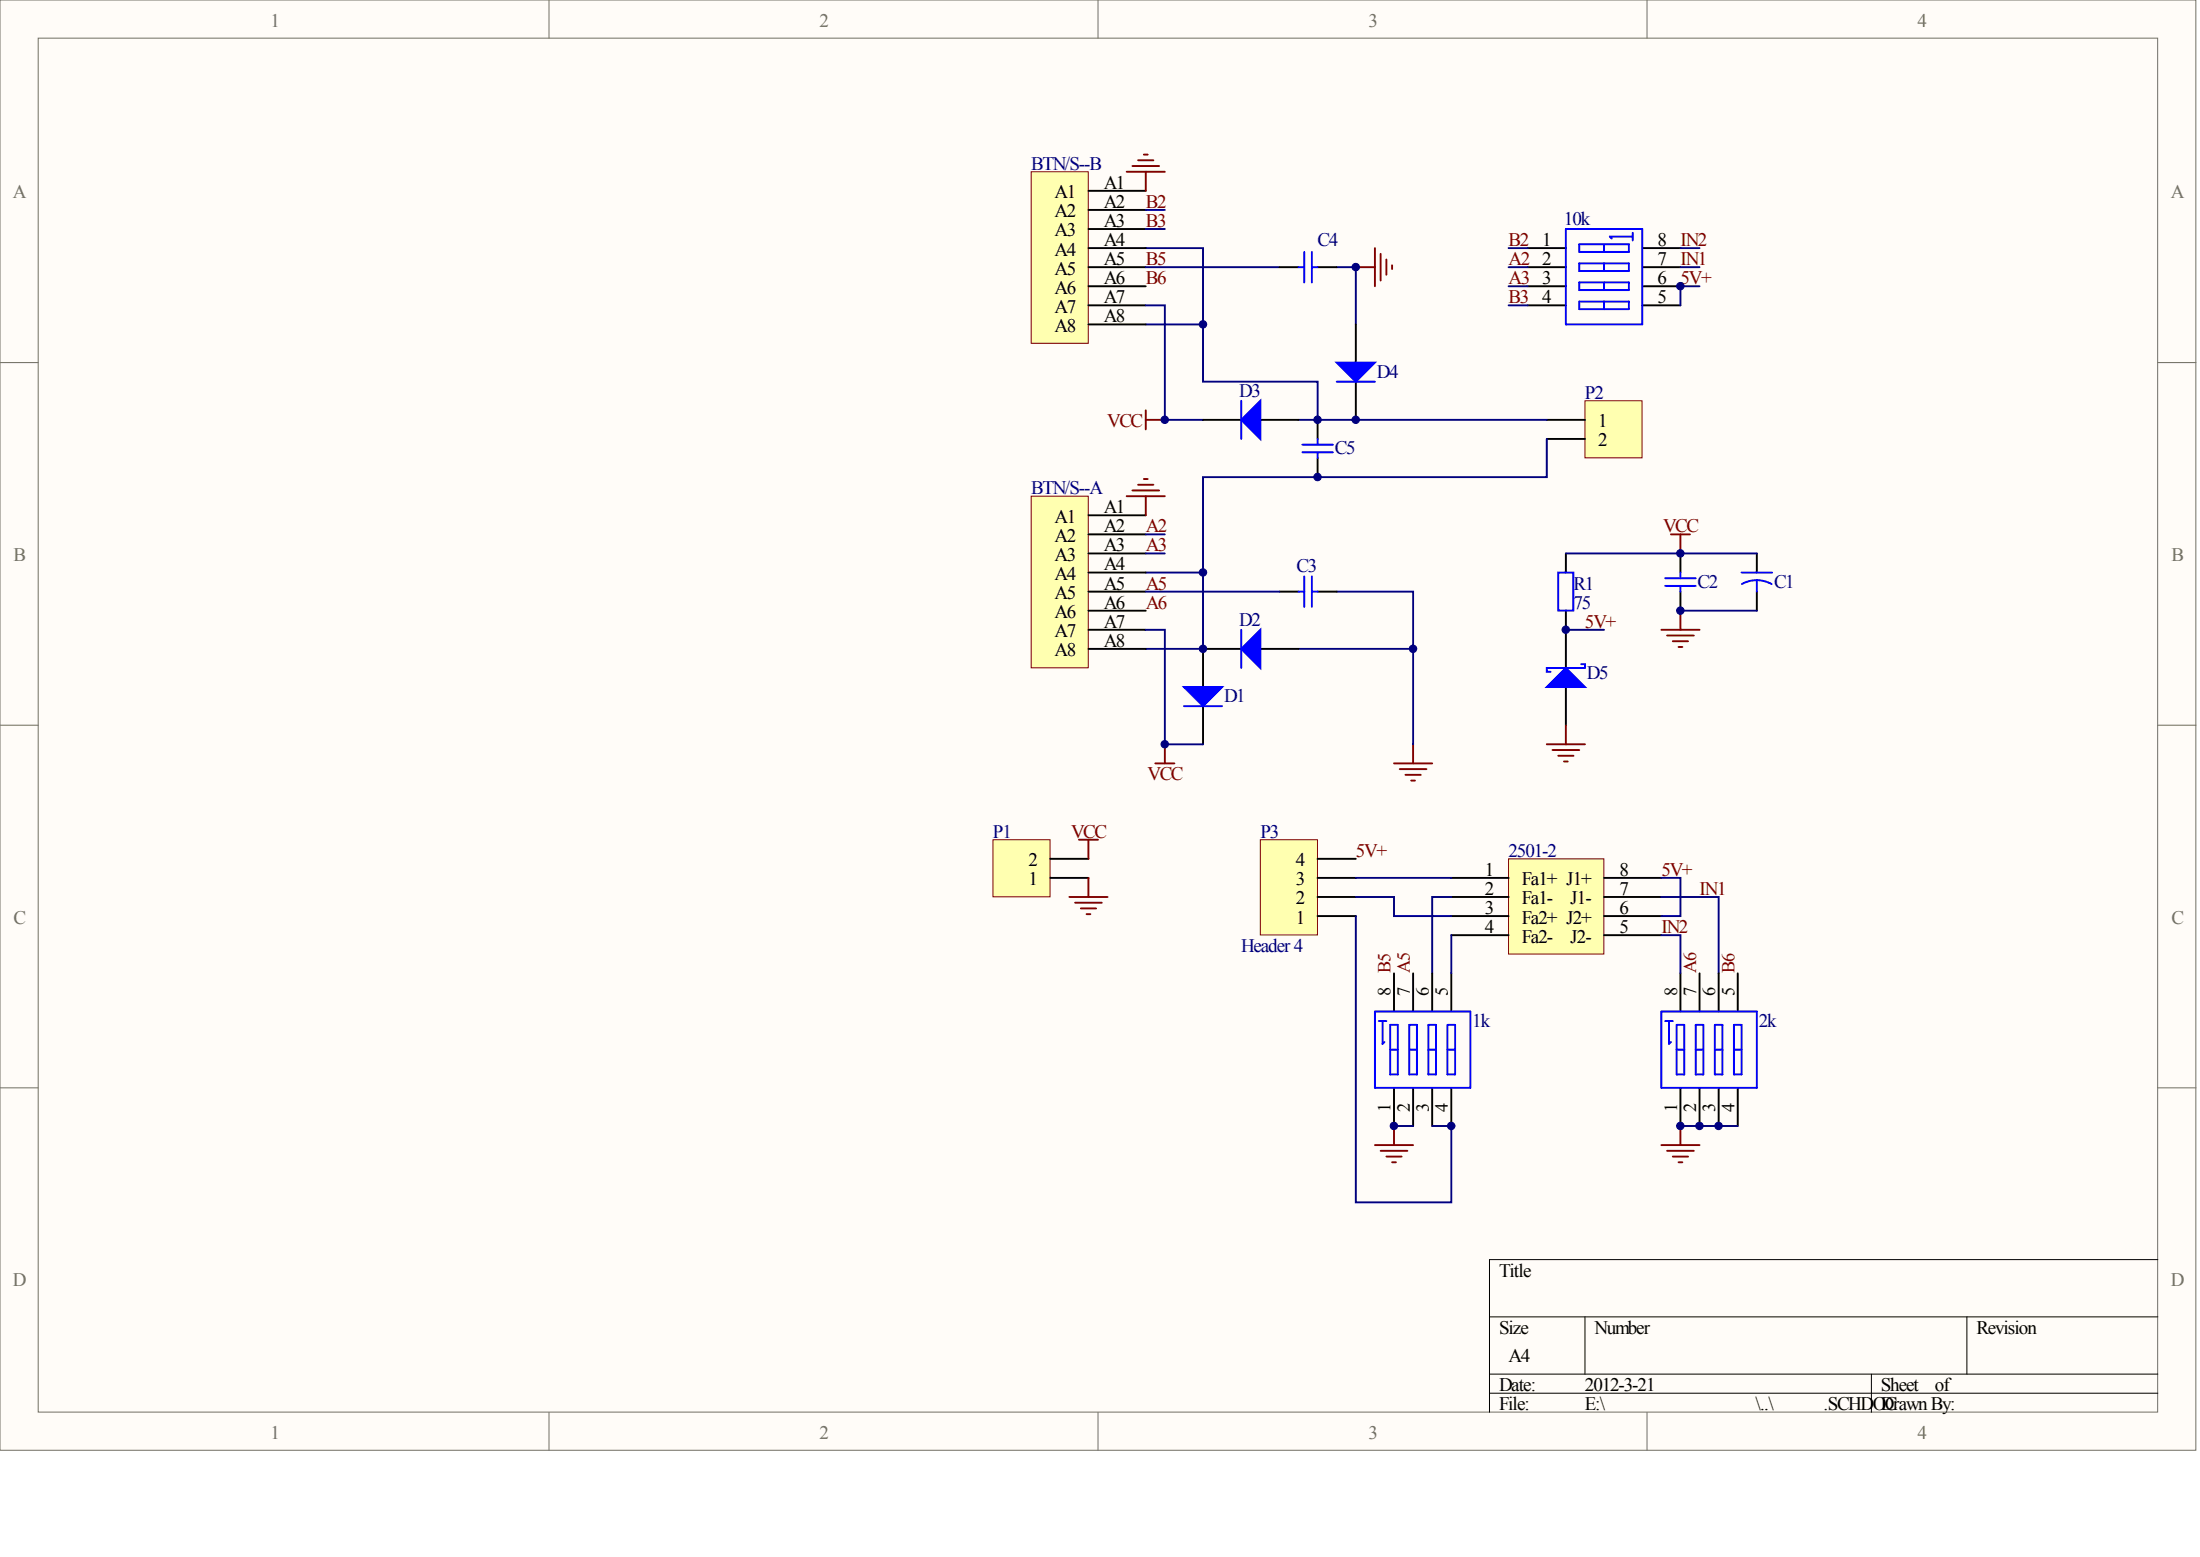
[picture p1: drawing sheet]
<svg xmlns="http://www.w3.org/2000/svg" width="840mm" height="594mm" viewBox="0 0 840 594" stroke-linecap="round" stroke-linejoin="round" font-family="sans-serif">
<g fill="#fffcf8" stroke="#716f64" stroke-width=".38">
<path d="M0 0h838v553.4h-838z"/>
<path d="M14.6 14.6h808.8v524.2h-808.8z"/>
</g>
<path d="M209.5 0v14.6M419 0v14.6M628.6 0v14.6M0 138.4h14.6M823.5 138.4h14.6M0 276.7h14.6M823.5 276.7h14.6M0 415.1h14.6M823.5 415.1h14.6M209.5 538.9v14.5M419 538.9v14.5M628.6 538.9v14.5" fill="none" stroke="#716f64" stroke-width=".38"/>
<path d="M823.5 480.6h-255.1v58.3M568.4 502.5h255.1M604.9 502.5v21.8M750.6 502.5v21.8M568.4 524.3h255.1M568.4 531.6h255.1M714.2 524.3v14.6" fill="none" stroke="#000" stroke-width=".38"/>
<path d="M437.3 218.5h21.8v29.1h-21.8" fill="none" stroke="#000080" stroke-width=".73"/>
<path d="M393.5 189.3h21.8v65.5h-21.8z" fill="#ffffb0" stroke="#800000" stroke-width=".38"/>
<path d="M415.4 196.6h21.9M415.4 203.9h21.9M415.4 211.2h21.9M415.4 218.5h21.9M415.4 225.7h21.9M415.4 233h21.9M415.4 240.3h21.9M415.4 247.6h21.9" fill="none" stroke="#000" stroke-width=".73"/>
<path d="M430 189.3h14.6M432.2 187.1h10.2M434.4 185h5.8M436.5 182.8h1.5M437.3 189.3v7.3M440.9 291.3h7.3M444.6 284v7.3" fill="none" stroke="#800000" stroke-width=".73"/>
<path d="M604.9 152.9h21.8v21.8h-21.8z" fill="#ffffb0" stroke="#800000" stroke-width=".38"/>
<path d="M590.3 160.2h14.6M590.3 167.5h14.6M459.1 247.6v14.5M459.1 269.4v14.6" fill="none" stroke="#000" stroke-width=".73"/>
<path d="M451.8 262.1h14.6l-7.3 7.3z" fill="#00f" stroke="#00f" stroke-width=".73"/>
<path d="M451.8 269.4h14.6" fill="none" stroke="#00f" stroke-width=".73"/>
<path d="M590.3 167.5v14.5h-131.2v36.5M437.3 240.3h7.3v43.7h14.5" fill="none" stroke="#000080" stroke-width=".73"/>
<path d="M532 291.3h14.6M534.2 293.5h10.2M536.4 295.6h5.8M538.6 297.8h1.4M539.3 284v7.3" fill="none" stroke="#800000" stroke-width=".73"/>
<path d="M379 320.4h21.8v21.8h-21.8z" fill="#ffffb0" stroke="#800000" stroke-width=".38"/>
<path d="M400.8 335h14.6M400.8 327.7h14.6" fill="none" stroke="#000" stroke-width=".73"/>
<path d="M437.3 94.7h21.8v29.1h-21.8" fill="none" stroke="#000080" stroke-width=".73"/>
<path d="M393.5 65.5h21.8v65.5h-21.8z" fill="#ffffb0" stroke="#800000" stroke-width=".38"/>
<path d="M415.4 72.8h21.9M415.4 80.1h21.9M415.4 87.4h21.9M415.4 94.7h21.9M415.4 101.9h21.9M415.4 109.2h21.9M415.4 116.5h21.9M415.4 123.8h21.9M597.6 211.2v7.3M597.6 233v21.9M597.6 262.1v14.6" fill="none" stroke="#000" stroke-width=".73"/>
<path d="M436.5 59h1.5M430 65.5h14.6M432.2 63.3h10.2M434.4 61.2h5.8M437.3 65.5v7.3M524.7 94.7v14.5M526.9 96.8v10.2M529.1 99v5.9M517.4 101.9h7.3M531.3 101.2v1.5M437.3 156.6v7.2M437.3 160.2h7.3" fill="none" stroke="#800000" stroke-width=".73"/>
<path d="M437.3 116.5h7.3v43.7h14.5M437.3 101.9h51M510.1 101.9h7.3v21.9M510.1 225.7h29.2v58.3M495.6 247.6h43.7" fill="none" stroke="#000080" stroke-width=".73"/>
<path d="M594.7 218.5h5.7v14.4h-5.7zM603.4 253.4h1.5v1.5h-14.6v1.4h1.5" fill="none" stroke="#00f" stroke-width=".73"/>
<path d="M590.3 262.1l7.3-7.2 7.3 7.2z" fill="#00f" stroke="#00f" stroke-width=".73"/>
<path d="M481 320.4h21.8v36.3h-21.8z" fill="#ffffb0" stroke="#800000" stroke-width=".38"/>
<g fill="none" stroke="#000" stroke-width=".73">
<path d="M488.3 101.9h7.3M502.9 101.9h7.2M502.9 160.2v7.3M502.9 174.8v7.2M641.3 211.2v7.3M670.5 211.2v7.3M488.3 225.7h7.3M502.9 225.7h7.2M641.3 225.7v7.3M670.5 225.7v7.3M502.9 335h14.5M502.9 327.7h14.5"/>
<path d="M502.9 349.5h14.5M502.9 342.2h14.5"/>
</g>
<g fill="none" stroke="#800000" stroke-width=".73">
<path d="M637.7 203.9h7.3M641.3 203.9v7.3M641.3 233v7.3M634 240.3h14.6M636.2 242.5h10.2M638.4 244.7h5.8M640.6 246.9h1.5M411.8 320.4h7.2M415.4 320.4v7.3M415.4 335v7.2M408.1 342.2h14.6M410.3 344.4h10.2"/>
<path d="M412.5 346.6h5.8M414.7 348.8h1.4"/>
</g>
<g fill="none" stroke="#00f" stroke-width=".73">
<path d="M497.8 96.1v11.7M500.7 96.1v11.7M495.6 101.9h2.2M500.7 101.9h2.2M497 172.6h11.7M497 169.7h11.7M502.9 167.5v2.2M502.9 172.6v2.2M497.8 219.9v11.7M500.7 219.9v11.7M641.3 218.5v2.1M664.6 218.5h11.7"/>
<path d="M495.6 225.7h2.2M500.7 225.7h2.2M635.5 220.6h11.7M635.5 223.6h11.7M641.3 223.6v2.1M670.5 221.4a11.6 11.6 0 0 1 5.6 1.5M670.5 221.4a11.6 11.6 0 0 0-5.7 1.4M670.5 221.4v4.3"/>
</g>
<path d="M459.1 123.8v21.8h43.8v14.6h-7.3M502.9 160.2h87.4M437.3 225.7h51M641.3 233h29.2" fill="none" stroke="#000080" stroke-width=".73"/>
<path d="M575.7 327.7h36.4v36.3h-36.4z" fill="#ffffb0" stroke="#800000" stroke-width=".38"/>
<g fill="none" stroke="#000" stroke-width=".73">
<path d="M583 94.7h14.6M626.8 94.7h14.5M583 101.9h14.6M583 109.2h14.6M583 116.5h14.6M626.8 101.9h14.5M626.8 109.2h14.5M626.8 116.5h14.5M517.4 123.8v14.6M517.4 145.6v14.6M459.1 160.2h14.6M481 160.2h14.6"/>
<path d="M459.1 247.6h14.6M481 247.6h14.6M553.9 335h21.8M612.2 335h21.8M553.9 342.2h21.8M553.9 349.5h21.8M553.9 356.8h21.8M612.2 342.2h21.8M612.2 349.5h21.8M612.2 356.8h21.8M532 371.4v14.5M539.3 371.4v14.5"/>
<path d="M546.6 371.4v14.5M553.9 371.4v14.5M641.3 371.4v14.5M648.6 371.4v14.5M655.9 371.4v14.5M663.2 371.4v14.5M532 415.1v14.5M539.3 415.1v14.5M546.6 415.1v14.5M553.9 415.1v14.5M641.3 415.1v14.5M648.6 415.1v14.5"/>
<path d="M655.9 415.1v14.5M663.2 415.1v14.5"/>
</g>
<g fill="none" stroke="#800000" stroke-width=".73">
<path d="M597.6 276.7v7.3M590.3 284h14.6M592.5 286.2h10.2M594.7 288.4h5.8M596.9 290.5h1.4M524.7 436.9h14.6M526.9 439.1h10.2M532 429.6v7.3M634 436.9h14.6M636.2 439.1h10.2M641.3 429.6v7.3M529.1 441.3h5.8"/>
<path d="M531.3 443.5h1.4M638.4 441.3h5.8M640.6 443.5h1.5"/>
</g>
<g fill="none" stroke="#000080" stroke-width=".73">
<path d="M437.3 80.1h7.3M437.3 87.4h7.3M575.7 94.7h7.3M641.3 94.7h7.3M575.7 101.9h7.3M575.7 109.2h7.3M575.7 116.5h7.3M641.3 101.9h7.3M648.6 109.2h-7.3v7.3M437.3 203.9h7.3M437.3 211.2h7.3M597.6 211.2h72.9"/>
<path d="M597.6 240.3h14.6M517.4 335h36.5M634 335h7.3v14.5h-7.3M517.4 342.2h14.6v7.3h21.9M517.4 349.5v109.3h36.5v-29.2h-7.3M553.9 342.2h-7.3v29.2M553.9 356.8v14.6M634 342.2h21.9v29.2M634 356.8h7.3v14.6M532 429.6h7.3M641.3 429.6h21.9"/>
</g>
<g fill="none" stroke="#00f" stroke-width=".73">
<path d="M597.6 87.4h29.2v36.4h-29.2zM602.7 93.2h19v2.9h-19zM612.2 93.2v2.9M623.1 90.3h-8.7l.7 .7M623.1 88.8v2.9M602.7 100.5h19v2.9h-19zM602.7 107.8h19v2.9h-19zM602.7 115.1h19v2.9h-19zM612.2 100.5v2.9M612.2 107.8v2.9M612.2 115.1v2.9M473.7 152.9v14.6"/>
<path d="M510.1 145.6h14.6M473.7 240.3v14.6M524.7 385.9h36.5v29.2h-36.5zM526.2 389.6h2.9M527.6 389.6v8.7l.8-.7M530.6 391h2.9v19h-2.9zM537.8 391h3v19h-3zM545.1 391h2.9v19h-2.9zM552.4 391h2.9v19h-2.9zM634 385.9h36.5v29.2h-36.5zM635.5 389.6h2.9M637 389.6v8.7l.7-.7"/>
<path d="M639.9 391h2.9v19h-2.9zM647.2 391h2.9v19h-2.9zM654.4 391h3v19h-3zM661.7 391h2.9v19h-2.9zM530.6 400.5h2.9M537.8 400.5h3M545.1 400.5h2.9M552.4 400.5h2.9M639.9 400.5h2.9M647.2 400.5h2.9M654.4 400.5h3M661.7 400.5h2.9"/>
</g>
<g fill="#00f" stroke="#00f" stroke-width=".73">
<path d="M473.7 247.6l7.3-7.3v14.6z"/>
<path d="M473.7 160.2l7.3-7.3v14.6z"/>
<path d="M510.1 138.4h14.6l-7.3 7.2z"/>
</g>
<g fill="#000080" stroke="#000080" stroke-width=".38">
<circle cx="444.5" cy="284" r="1.42"/>
<circle cx="444.5" cy="160.2" r="1.42"/>
<circle cx="459.1" cy="247.5" r="1.42"/>
<circle cx="459.1" cy="218.4" r="1.42"/>
<circle cx="459.1" cy="123.8" r="1.42"/>
<circle cx="502.8" cy="182" r="1.42"/>
<circle cx="502.8" cy="160.2" r="1.42"/>
<circle cx="517.4" cy="160.2" r="1.42"/>
<circle cx="517.4" cy="101.9" r="1.42"/>
<circle cx="532" cy="429.6" r="1.42"/>
<circle cx="539.3" cy="247.5" r="1.42"/>
<circle cx="553.8" cy="429.6" r="1.42"/>
<circle cx="597.6" cy="240.3" r="1.42"/>
<circle cx="641.3" cy="429.6" r="1.42"/>
<circle cx="641.3" cy="233" r="1.42"/>
<circle cx="641.3" cy="211.1" r="1.42"/>
<circle cx="641.3" cy="109.2" r="1.42"/>
<circle cx="648.6" cy="429.6" r="1.42"/>
<circle cx="655.9" cy="429.6" r="1.42"/>
</g>
<g font-size="7.3" fill="#716f64">
<text x="103.2" y="10.1">1</text>
<text x="312.7" y="10.1">2</text>
<text x="522.2" y="10.1">3</text>
<text x="731.8" y="10.1">4</text>
<text x="5" y="75.7">A</text>
<text x="828.5" y="75.7">A</text>
<text x="5.2" y="214">B</text>
<text x="828.7" y="214">B</text>
<text x="5.2" y="352.4">C</text>
<text x="828.7" y="352.4">C</text>
<text x="5" y="490.7">D</text>
<text x="828.5" y="490.7">D</text>
<text x="103.2" y="549">1</text>
<text x="312.7" y="549">2</text>
<text x="522.2" y="549">3</text>
<text x="731.8" y="549">4</text>
</g>
<g font-size="7.3" fill="#000080">
<text x="393.5" y="64.7">BTN/S--B</text>
<text x="596.9" y="85.9">10k</text>
<text x="502.9" y="93.9">C4</text>
<text x="525.5" y="144.1">D4</text>
<text x="473" y="151.4">D3</text>
<text x="604.9" y="152.1">P2</text>
<text x="509.4" y="173.2">C5</text>
<text x="393.5" y="188.5">BTN/S--A</text>
<text x="494.8" y="218.4">C3</text>
<text x="600.5" y="224.9">R1</text>
<text x="647.9" y="224.2">C2</text>
<text x="677" y="224.2">C1</text>
<text x="600.5" y="232.2">75</text>
<text x="473" y="238.8">D2</text>
<text x="605.6" y="259.2">D5</text>
<text x="467.1" y="267.9">D1</text>
<text x="379" y="319.6">P1</text>
<text x="481" y="319.6">P3</text>
<text x="575.7" y="326.9">2501-2</text>
<text x="473.7" y="363.3">Header 4</text>
<text x="561.9" y="391.7">1k</text>
<text x="671.2" y="391.7">2k</text>
</g>
<g font-size="7.3">
<text x="402.4" y="75.7">A1</text>
<text x="421.2" y="72">A1</text>
<text x="402.4" y="82.9">A2</text>
<text x="421.2" y="79.3">A2</text>
<text x="421.2" y="86.6">A3</text>
<text x="402.4" y="90.2">A3</text>
<text x="421.2" y="93.9">A4</text>
<text x="588.6" y="93.9">1</text>
<text x="632.6" y="93.9">8</text>
<text x="402.4" y="97.5">A4</text>
<text x="421.2" y="101.1">A5</text>
<text x="588.6" y="101.1">2</text>
<text x="632.6" y="101.1">7</text>
<text x="402.4" y="104.8">A5</text>
<text x="402.4" y="112.1">A6</text>
<text x="421.2" y="108.4">A6</text>
<text x="588.6" y="108.4">3</text>
<text x="632.6" y="108.4">6</text>
<text x="402.4" y="119.4">A7</text>
<text x="421.2" y="115.7">A7</text>
<text x="588.6" y="115.7">4</text>
<text x="632.6" y="115.7">5</text>
<text x="421.2" y="123">A8</text>
<text x="402.4" y="126.6">A8</text>
<text x="610" y="163">1</text>
<text x="610" y="170.3">2</text>
<text x="421.2" y="195.8">A1</text>
<text x="402.4" y="199.5">A1</text>
<text x="421.2" y="203.1">A2</text>
<text x="402.4" y="206.7">A2</text>
<text x="402.4" y="214">A3</text>
<text x="421.2" y="210.4">A3</text>
<text x="402.4" y="221.3">A4</text>
<text x="421.2" y="217.7">A4</text>
<text x="421.2" y="224.9">A5</text>
<text x="402.4" y="228.6">A5</text>
<text x="421.2" y="232.2">A6</text>
<text x="402.4" y="235.9">A6</text>
<text x="421.2" y="239.5">A7</text>
<text x="402.4" y="243.1">A7</text>
<text x="402.4" y="250.4">A8</text>
<text x="421.2" y="246.8">A8</text>
<text x="392.5" y="330.5">2</text>
<text x="494.6" y="330.5">4</text>
<text x="566.7" y="334.2">1</text>
<text x="618" y="334.2">8</text>
<text x="392.5" y="337.8">1</text>
<text x="494.6" y="337.8">3</text>
<text x="566.7" y="341.5">2</text>
<text x="580.8" y="337.8">Fa1+ J1+</text>
<text x="618" y="341.5">7</text>
<text x="494.6" y="345.1">2</text>
<text x="580.8" y="345.1">Fa1-</text>
<text x="599.3" y="345.1">J1-</text>
<text x="494.6" y="352.4">1</text>
<text x="566.7" y="348.7">3</text>
<text x="580.8" y="352.4">Fa2+ J2+</text>
<text x="618" y="348.7">6</text>
<text x="566.7" y="356">4</text>
<text x="580.8" y="359.7">Fa2-</text>
<text x="599.3" y="359.7">J2-</text>
<text x="618" y="356">5</text>
<text x="572.1" y="487.1">Title</text>
<text x="572.1" y="508.9">Size</text>
<text x="608.5" y="508.9">Number</text>
<text x="754.3" y="508.9">Revision</text>
<text x="575.7" y="519.9">A4</text>
<text x="572.1" y="530.8">Date:</text>
<text x="604.9" y="530.8">2012-3-21</text>
<text x="717.8" y="530.8">Sheet</text>
<text x="738.5" y="530.8">of</text>
<text x="572.1" y="538.1">File:</text>
<text x="604.9" y="538.1">E:\</text>
<text x="670" y="538.1">\..\</text>
<text x="695.9" y="538.1">.SCHD</text>
<text x="714.7" y="538.1">ODrawnBy:</text>
<text x="719.4" y="538.1">C</text>
</g>
<g font-size="7.3" fill="#800000">
<text x="437.3" y="79.3">B2</text>
<text x="437.3" y="86.6">B3</text>
<text x="575.7" y="93.9">B2</text>
<text x="641.3" y="93.9">IN2</text>
<text x="437.3" y="101.1">B5</text>
<text x="575.7" y="101.1">A2</text>
<text x="641.3" y="101.1">IN1</text>
<text x="437.3" y="108.4">B6</text>
<text x="575.7" y="108.4">A3</text>
<text x="641.3" y="108.4">5V+</text>
<text x="575.7" y="115.7">B3</text>
<text x="422.5" y="163">VCC</text>
<text x="437.3" y="203.1">A2</text>
<text x="634.7" y="203.1">VCC</text>
<text x="437.3" y="210.4">A3</text>
<text x="437.3" y="224.9">A5</text>
<text x="437.3" y="232.2">A6</text>
<text x="604.9" y="239.5">5V+</text>
<text x="437.9" y="297.8">VCC</text>
<text x="408.8" y="319.6">VCC</text>
<text x="517.4" y="326.9">5V+</text>
<text x="634" y="334.2">5V+</text>
<text x="648.6" y="341.5">IN1</text>
<text x="634" y="356">IN2</text>
</g>
<g font-size="7" fill="#800000">
<text x="530.7" y="371.4" transform="rotate(-90 530.7 371.4)">B5</text>
<text x="538" y="371.4" transform="rotate(-90 538 371.4)">A5</text>
<text x="647.3" y="371.4" transform="rotate(-90 647.3 371.4)">A6</text>
<text x="661.9" y="371.4" transform="rotate(-90 661.9 371.4)">B6</text>
</g>
<g font-size="7">
<text x="530.7" y="380.1" transform="rotate(-90 530.7 380.1)">8</text>
<text x="538" y="380.1" transform="rotate(-90 538 380.1)">7</text>
<text x="545.3" y="380.1" transform="rotate(-90 545.3 380.1)">6</text>
<text x="552.6" y="380.1" transform="rotate(-90 552.6 380.1)">5</text>
<text x="640" y="380.1" transform="rotate(-90 640 380.1)">8</text>
<text x="647.3" y="380.1" transform="rotate(-90 647.3 380.1)">7</text>
<text x="654.6" y="380.1" transform="rotate(-90 654.6 380.1)">6</text>
<text x="661.9" y="380.1" transform="rotate(-90 661.9 380.1)">5</text>
<text x="530.7" y="424.2" transform="rotate(-90 530.7 424.2)">1</text>
<text x="538" y="424.2" transform="rotate(-90 538 424.2)">2</text>
<text x="545.3" y="424.2" transform="rotate(-90 545.3 424.2)">3</text>
<text x="552.6" y="424.2" transform="rotate(-90 552.6 424.2)">4</text>
<text x="640" y="424.2" transform="rotate(-90 640 424.2)">1</text>
<text x="647.3" y="424.2" transform="rotate(-90 647.3 424.2)">2</text>
<text x="654.6" y="424.2" transform="rotate(-90 654.6 424.2)">3</text>
<text x="661.9" y="424.2" transform="rotate(-90 661.9 424.2)">4</text>
</g>
</svg>
